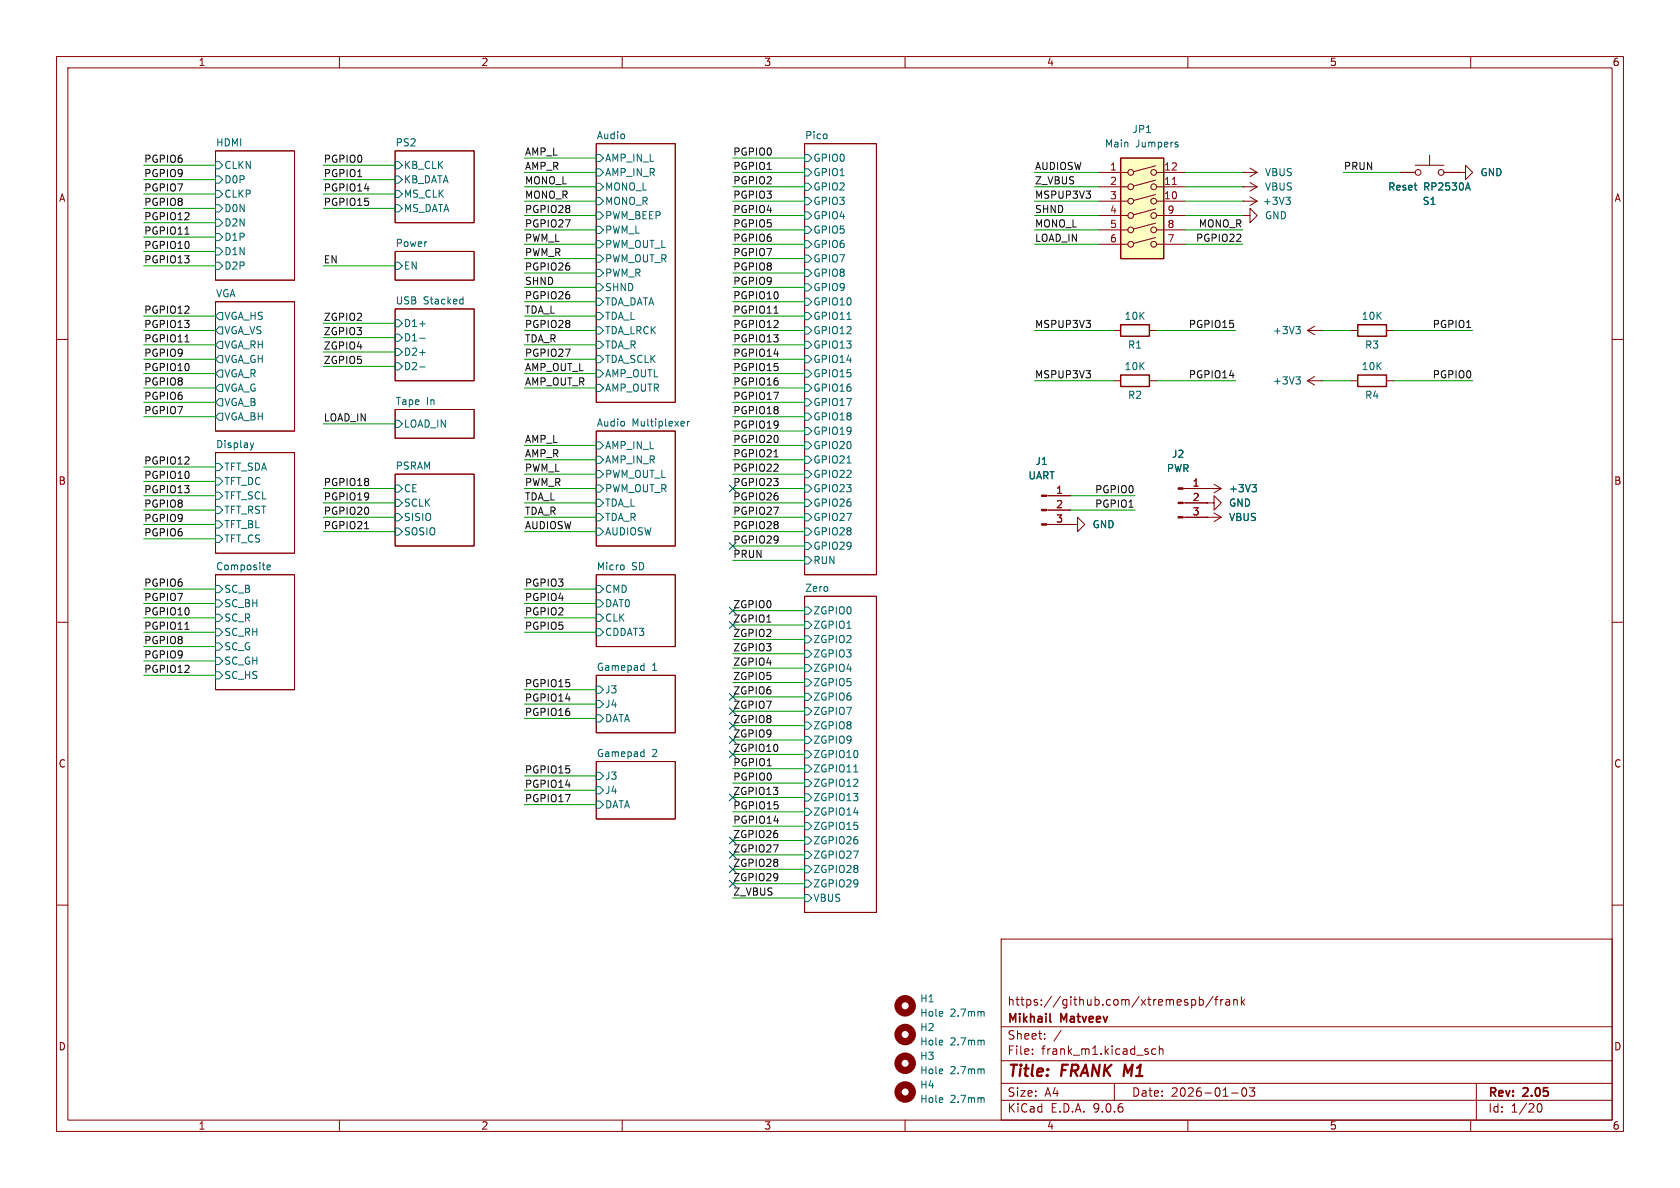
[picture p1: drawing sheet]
<svg xmlns="http://www.w3.org/2000/svg" width="297mm" height="210mm" viewBox="0 0 297 210" stroke-linecap="round" stroke-linejoin="round" font-family="sans-serif">
<g fill="none" stroke="#840000" stroke-width=".18">
<path d="M10 10h277v190h-277zM12 12h273v186h-273zM60 10v2M110 10v2M160 10v2M210 10v2M260 10v2M38.1 26.7h14v22.8h-14zM69.8 26.7h14v12.7h-14zM105.4 25.4h14v45.7h-14zM142.2 25.4h12.7v76.2h-12.7zM219.7 38.1h1.3v-1.3l1.2 1.3-1.2 1.3v-1.3"/>
<path d="M219.7 38.1h.1M219.7 35.6h.1M219.7 30.5h.1M219.7 33h.1M219.7 35.6h2.5M219.7 30.5h2.5M219.7 33h2.5M221 34.8l1.2 .8M221 29.7l1.2 .8M221 32.3l1.2 .7M222.2 35.6l-1.2 .7M222.2 30.5l-1.2 .7"/>
<path d="M222.2 33l-1.2 .8M247.6 30.5h2.6M250.2 29.2h5.1M252.7 27.4v1.8M255.3 30.5h2.5M257.8 30.5h1.3v-1.3l1.2 1.3-1.2 1.3v-1.3M257.8 30.5h.1M38.1 53.3h14v22.9h-14zM69.8 44.5h14v5h-14zM69.8 54.6h14v12.7h-14zM231.1 58.4l1.3 .8M231.1 58.4h2.6"/>
<path d="M232.4 57.7l-1.3 .7M233.7 58.4h.1M238.8 58.4h1.2M245.1 58.4h1.3M10 60h2M69.8 72.4h14v5.1h-14zM105.4 76.2h14v20.3h-14zM231.1 67.3h2.6M231.1 67.3l1.3 .8M232.4 66.5l-1.3 .8M233.7 67.3h.1M238.8 67.3h1.2"/>
<path d="M245.1 67.3h1.3M285 60h2M38.1 80h14v17.8h-14zM69.8 83.8h14v12.7h-14zM185 87.6h4.2M185 90.2h4.2M185 92.7h4.2M189.2 92.7h1.3v-1.3l1.3 1.3-1.3 1.3v-1.3M189.2 92.7h.1M209.1 91.4h6.8M209.1 86.4h6.8M209.1 88.9h4.3"/>
<path d="M213.4 91.4h.1M213.4 88.9h1.2v-1.3l1.3 1.3-1.3 1.3v-1.3M213.4 88.9h.1M213.4 86.4h.1M214.6 90.7l1.3 .7M214.6 85.6l1.3 .8M215.9 91.4l-1.3 .8M215.9 86.4l-1.3 .7M10 110h2M38.1 101.6h14v20.3h-14zM105.4 119.4h14v10.1h-14zM105.4 101.6h14v12.7h-14z"/>
<path d="M142.2 105.4h12.7v55.9h-12.7zM285 110h2M105.4 134.6h14v10.2h-14zM10 160h2M177 166h108v32h-108zM210.7 176.8l.4-.1 .3 .3v.4l-.2 .2h-.5M212 176.8l.5-.1 .2 .3v.4l-.1 .2h-.6M212 176.2v1.5M214.5 176.1l-1.3 2M214.7 176.7h.6M215.3 176.2l-.3 .2v1.3M215.8 176.7v1"/>
<path d="M216.2 176.7l-.2 .1-.2 .2M216.7 176.8h.6l.1 .9M217.4 177.1h-.5a.29 .29 0 0 0-.2 .3 .29 .29 0 0 0 .2 .3l.5-.1M218.1 176.8l.2-.1 .4 .1v.9M218.1 176.7v1M219.5 176.2v1.5M219.6 177.1l.4 .6M220 176.7l-.5 .6M285 160h2M60 198v2M110 198v2M160 198v2"/>
<path d="M177 194.5h108M177 191.5h108M177 187.5h108M177 181.5h108M182.5 186.3v.1M182.5 185.5v.1M184.7 183.6v.1M184.7 182.8v.1M187.6 182.1l-1.3 2M197 191.5v3M204.3 185.5l-.4-.1-.3 .3v.4l.1 .2h.6M205 185.5l.2-.1 .3 .1 .1 .9"/>
<path d="M205 184.9v1.5M210 198v2M217.7 193.2h1.2M219.7 192.4l.2-.1a.81 .81 0 0 1 .6 .6 .81 .81 0 0 1-.3 .8l-.2 .1a.81 .81 0 0 1-.3-1.4zM220.9 192.3h.9l-.5 .6 .4 .1v.7l-.2 .1h-.4l-.2-.1M260 198v2M261 191.5v6.5M271.7 195.7l.2-.5 .2-.1a.81 .81 0 0 1 .6 .6 .81 .81 0 0 1-.3 .8h-.4l-.3-.5"/>
<circle cx="250.7" cy="30.5" r=".51"/>
<circle cx="254.8" cy="30.5" r=".51"/>
</g>
<path d="M185.6 180.5l.2 .2" fill="none" stroke="#840000" stroke-width=".3"/>
<g fill="none" stroke="#006464" stroke-width=".18">
<path d="M38.1 28.6h.6l.7 .6-.7 .6h-.6zM38.1 31.1h.6l.7 .7-.7 .6h-.6zM38.1 33.7h.6l.7 .6-.7 .6h-.6zM38.1 36.2h.6l.7 .6-.7 .7h-.6zM38.1 38.7h.6l.7 .7-.7 .6h-.6zM69.8 28.6h.7l.6 .6-.6 .6h-.7zM69.8 31.1h.7l.6 .7-.6 .6h-.7zM69.8 33.7h.7l.6 .6-.6 .6h-.7zM69.8 36.2h.7l.6 .6-.6 .7h-.7zM105.4 27.3h.6l.7 .6-.7 .7h-.6zM105.4 29.8h.6l.7 .7-.7 .6h-.6zM105.4 32.4h.6l.7 .6-.7 .7h-.6z"/>
<path d="M105.4 34.9h.6l.7 .7-.7 .6h-.6zM105.4 37.5h.6l.7 .6-.7 .6h-.6zM142.2 27.3h.7l.6 .6-.6 .7h-.7zM142.2 29.8h.7l.6 .7-.6 .6h-.7zM142.2 32.4h.7l.6 .6-.6 .7h-.7zM142.2 34.9h.7l.6 .7-.6 .6h-.7zM142.2 37.5h.7l.6 .6-.6 .6h-.7zM227.3 34.9h.8l-.4 .5M227.9 35.4l.2 .2v.3l-.2 .2M259.5 32.3l.4 1.3M38.1 41.3h.6l.7 .6-.7 .6h-.6zM38.1 43.8h.6l.7 .7-.7 .6h-.6z"/>
<path d="M38.1 46.4h.6l.7 .6-.7 .6h-.6zM38.7 55.2h.7v1.3h-.7l-.6-.6zM38.7 57.8h.7v1.3h-.7l-.6-.7zM69.8 46.4h.7l.6 .6-.6 .6h-.7zM69.8 56.5h.7l.6 .7-.6 .6h-.7zM69.8 59.1h.7l.6 .6-.6 .6h-.7zM74.2 57.2h1M74.2 59.8h1M81.5 52.9h.4M81.9 52.5v1.2M81.9 53.7h-.4M105.4 40h.6l.7 .6-.7 .7h-.6z"/>
<path d="M105.4 42.5h.6l.7 .7-.7 .6h-.6zM105.4 45.1h.6l.7 .6-.7 .7h-.6zM105.4 47.6h.6l.7 .7-.7 .6h-.6zM105.4 50.2h.6l.7 .6-.7 .6h-.6zM105.4 52.7h.6l.7 .6-.7 .7h-.6zM105.4 55.2h.6l.7 .7-.7 .6h-.6zM105.4 57.8h.6l.7 .6-.7 .7h-.6zM142.2 40h.7l.6 .6-.6 .7h-.7zM142.2 42.5h.7l.6 .7-.6 .6h-.7zM142.2 45.1h.7l.6 .6-.6 .7h-.7zM142.2 47.6h.7l.6 .7-.6 .6h-.7zM142.2 50.2h.7l.6 .6-.6 .6h-.7z"/>
<path d="M142.2 52.7h.7l.6 .6-.6 .7h-.7zM142.2 55.2h.7l.6 .7-.6 .6h-.7zM142.2 57.8h.7l.6 .6-.6 .7h-.7zM149.7 56.5h.8M229.1 57.7h.8l-.4 .5M229.6 58.2l.3 .3v.3l-.3 .2M38.7 60.3h.7v1.3h-.7l-.6-.6zM38.7 62.9h.7v1.2h-.7l-.6-.6zM38.7 65.4h.7v1.3h-.7l-.6-.7zM38.7 67.9h.7v1.3h-.7l-.6-.6zM38.7 70.5h.7v1.3h-.7l-.6-.7zM38.7 73h.7v1.3h-.7l-.6-.6z"/>
<path d="M44.2 78.3l.4 .8M44.6 79.1l-.2 .3M44.9 78.3l-.3 .8M69.8 74.3h.7l.6 .6-.6 .7h-.7zM69.8 61.6h.7l.6 .6-.6 .7h-.7zM69.8 64.1h.7l.6 .7-.6 .6h-.7zM74.2 62.3h1M74.2 64.9h1M105.4 78.1h.6l.7 .6-.7 .7h-.6zM105.4 60.3h.6l.7 .7-.7 .6h-.6zM105.4 62.9h.6l.7 .6-.7 .6h-.6zM105.4 65.4h.6l.7 .6-.7 .7h-.6z"/>
<path d="M105.4 67.9h.6l.7 .7-.7 .6h-.6zM120.8 74.5l.2 .3-.6 .1M120.9 75.3h-.1M121.5 74.5v.8M121.9 74.5l-.4 .2M142.2 60.3h.7l.6 .7-.6 .6h-.7zM142.2 62.9h.7l.6 .6-.6 .6h-.7zM142.2 65.4h.7l.6 .6-.6 .7h-.7zM142.2 67.9h.7l.6 .7-.6 .6h-.7zM142.2 70.5h.7l.6 .6-.6 .7h-.7zM142.2 73h.7l.6 .7-.6 .6h-.7zM142.2 75.6h.7l.6 .6-.6 .6h-.7z"/>
<path d="M142.2 78.1h.7l.6 .6-.6 .7h-.7zM229.1 66.6h.8l-.4 .5M229.6 67.1l.3 .2v.3l-.3 .3M38.1 81.9h.6l.7 .7-.7 .6h-.6zM38.1 84.5h.6l.7 .6-.7 .6h-.6zM38.1 87h.6l.7 .6-.7 .7h-.6zM38.1 89.5h.6l.7 .7-.7 .6h-.6zM38.1 92.1h.6l.7 .6-.7 .6h-.6zM38.1 94.6h.6l.7 .7-.7 .6h-.6zM69.8 85.7h.7l.6 .7-.6 .6h-.7zM69.8 88.3h.7l.6 .6-.6 .6h-.7zM69.8 90.8h.7l.6 .6-.6 .7h-.7z"/>
<path d="M69.8 93.3h.7l.6 .7-.6 .6h-.7zM105.4 80.6h.6l.7 .7-.7 .6h-.6zM105.4 83.2h.6l.7 .6-.7 .7h-.6zM105.4 85.7h.6l.7 .7-.7 .6h-.6zM105.4 88.3h.6l.7 .6-.7 .6h-.6zM105.4 90.8h.6l.7 .6-.7 .7h-.6zM105.4 93.3h.6l.7 .7-.7 .6h-.6zM110.3 100v.6M142.2 80.6h.7l.6 .7-.6 .6h-.7zM142.2 83.2h.7l.6 .6-.6 .7h-.7zM142.2 85.7h.7l.6 .7-.6 .6h-.7zM142.2 88.3h.7l.6 .6-.6 .6h-.7z"/>
<path d="M142.2 90.8h.7l.6 .6-.6 .7h-.7zM142.2 93.3h.7l.6 .7-.6 .6h-.7zM142.2 95.9h.7l.6 .6-.6 .7h-.7zM142.2 98.4h.7l.6 .7-.6 .6h-.7zM149.7 81.9h.8M221.3 85.7h.8l-.4 .5M221.9 86.2l.2 .2v.3l-.2 .2M38.1 103.5h.6l.7 .6-.7 .7h-.6zM38.1 106h.6l.7 .7-.7 .6h-.6zM38.1 108.6h.6l.7 .6-.7 .7h-.6zM38.1 111.1h.6l.7 .7-.7 .6h-.6zM38.1 113.7h.6l.7 .6-.7 .6h-.6z"/>
<path d="M38.1 116.2h.6l.7 .6-.7 .7h-.6zM38.1 118.7h.6l.7 .7-.7 .6h-.6zM47.2 100.3l.6-.1v-.3h-.4l-.2 .2 .1 .6h.5M105.4 103.5h.6l.7 .6-.7 .7h-.6zM105.4 106h.6l.7 .7-.7 .6h-.6zM105.4 108.6h.6l.7 .6-.7 .7h-.6zM105.4 111.1h.6l.7 .7-.7 .6h-.6zM113.5 117.7h.4M113.9 117.2v1.3M113.9 118.4l-.4 .1M142.2 107.3h.7l.6 .7-.6 .6h-.7zM142.2 109.9h.7l.6 .6-.6 .6h-.7z"/>
<path d="M142.2 112.4h.7l.6 .6-.6 .7h-.7zM142.2 114.9h.7l.6 .7-.6 .6h-.7zM142.2 117.5h.7l.6 .6-.6 .6h-.7zM105.4 136.5h.6l.7 .7-.7 .6h-.6zM105.4 139.1h.6l.7 .6-.7 .6h-.6zM105.4 121.3h.6l.7 .6-.7 .7h-.6zM105.4 123.8h.6l.7 .7-.7 .6h-.6zM105.4 126.4h.6l.7 .6-.7 .6h-.6zM113.5 132.9l.4 .1M113.9 132.5v1.2M113.9 133.7h-.4M142.2 120h.7l.6 .7-.6 .6h-.7z"/>
<path d="M142.2 122.6h.7l.6 .6-.6 .6h-.7zM142.2 125.1h.7l.6 .6-.6 .7h-.7zM142.2 127.6h.7l.6 .7-.6 .6h-.7zM142.2 130.2h.7l.6 .6-.6 .6h-.7zM142.2 132.7h.7l.6 .7-.6 .6h-.7zM142.2 135.3h.7l.6 .6-.6 .6h-.7zM142.2 137.8h.7l.6 .6-.6 .7h-.7zM150.9 136.5h.8M105.4 141.6h.6l.7 .6-.7 .7h-.6zM142.2 140.3h.7l.6 .7-.6 .6h-.7zM142.2 142.9h.7l.6 .6-.6 .6h-.7zM142.2 145.4h.7l.6 .7-.6 .6h-.7z"/>
<path d="M142.2 148h.7l.6 .6-.6 .6h-.7zM142.2 150.5h.7l.6 .6-.6 .7h-.7zM142.2 153h.7l.6 .7-.6 .6h-.7zM142.2 155.6h.7l.6 .6-.6 .6h-.7zM142.2 158.1h.7l.6 .7-.6 .6h-.7zM173.8 178.8l.2 .2v.6M173.8 183.9l.2 .2v.6M173.8 189l.2 .1v.7M173.8 194l.2 .2v.7"/>
</g>
<path d="M240 57.4h5.1v2h-5.1zM240 66.3h5.1v2h-5.1z" fill="none" stroke="#840000" stroke-width=".25"/>
<g fill="#840000" stroke="#840000" stroke-width=".18">
<path d="M184.1 87.5h.9v.3h-.9z"/>
<path d="M184.1 90h.9v.3h-.9z"/>
<path d="M184.1 92.6h.9v.2h-.9z"/>
<path d="M208.3 86.2h.8v.3h-.8z"/>
<path d="M208.3 88.8h.8v.2h-.8z"/>
<path d="M208.3 91.3h.8v.3h-.8z"/>
</g>
<g fill="none" stroke="#840000" stroke-width="1.3">
<circle cx="160" cy="177.8" r="1.27"/>
<circle cx="160" cy="188" r="1.27"/>
<circle cx="160" cy="193" r="1.27"/>
<circle cx="160" cy="182.9" r="1.27"/>
</g>
<path d="M198.1 27.9h7.6v17.8h-7.6z" fill="#ffffc2"/>
<g fill="none" stroke="#840000" stroke-width=".18">
<path d="M194.3 30.5h5.1M194.3 33h5.1M194.3 35.6h5.1M194.3 38.1h5.1M204.3 29.3l-3.9 1.1M204.3 31.9l-3.9 1M204.3 34.4l-3.9 1M204.3 36.9l-3.9 1.1M204.3 39.4l-3.9 1.1M204.5 30.5h5M204.5 33h5M204.5 35.6h5"/>
<path d="M204.5 38.1h5M247.6 30.5h2.6M255.3 30.5h2.5M257.8 30.5h.1M194.3 40.6h5.1M194.3 43.2h5.1M196.8 58.4h1.3M203.2 58.4h1.3M204.3 42l-3.9 1M204.5 40.6h5M204.5 43.2h5M196.8 67.3h1.3"/>
<path d="M203.2 67.3h1.3M185.4 87.6h3.8M185.4 90.2h3.8M185.4 92.7h3.8M189.2 92.7h.1M209.5 86.4h3.9M209.5 88.9h3.9M209.5 91.4h3.9M213.4 86.4h.1M213.4 88.9h.1M213.4 91.4h.1"/>
<circle cx="199.9" cy="35.6" r=".51"/>
<circle cx="199.9" cy="33" r=".51"/>
<circle cx="199.9" cy="38.1" r=".51"/>
<circle cx="199.9" cy="30.5" r=".51"/>
<circle cx="204" cy="30.5" r=".51"/>
<circle cx="204" cy="33" r=".51"/>
<circle cx="204" cy="35.6" r=".51"/>
<circle cx="204" cy="38.1" r=".51"/>
<circle cx="199.9" cy="43.2" r=".51"/>
<circle cx="199.9" cy="40.6" r=".51"/>
<circle cx="204" cy="40.6" r=".51"/>
<circle cx="204" cy="43.2" r=".51"/>
</g>
<path d="M198.1 27.9h7.6v17.8h-7.6zM198.1 57.4h5.1v2h-5.1zM198.1 66.3h5.1v2h-5.1z" fill="none" stroke="#840000" stroke-width=".25"/>
<path d="M207.3 32.6h.7" fill="none" stroke="#a90000" stroke-width=".18"/>
<path d="M208.1 25.6l.2 .1-.2 .3M208.1 25.1l.1 .1M259.5 32.3l.4 1.3M221.3 85.7h.8l-.4 .5M221.9 86.2l.2 .2v.3l-.2 .2" fill="none" stroke="#006464" stroke-width=".18"/>
<path d="M32.7 41.4h.7M136.8 55.4h.8M32.7 60.4h.7M64.4 93.5h.8M136.8 80.8h.8M32.7 111.2h.7" fill="none" stroke="#0f0f0f" stroke-width=".18"/>
<g fill="none" stroke="#009600" stroke-width=".18">
<path d="M25.4 29.2h12.7M25.4 31.8h12.7M25.4 36.8h12.7M25.4 34.3h12.7M25.4 39.4h12.7M57.1 29.2h12.7M57.1 31.8h12.7M57.1 36.8h12.7M57.1 34.3h12.7M92.7 27.9h12.7M92.7 30.5h12.7M92.7 33h12.7"/>
<path d="M92.7 38.1h12.7M92.7 35.6h12.7M129.5 27.9h12.7M129.5 30.5h12.7M129.5 33h12.7M129.5 38.1h12.7M129.5 35.6h12.7M182.9 30.5h11.4M182.9 33h11.4M182.9 38.1h11.4M182.9 35.6h11.4M209.5 30.5h10.2"/>
<path d="M209.5 33h10.2M209.5 38.1h10.2M209.5 35.6h10.2M237.5 30.5h10.1M25.4 58.4h12.7M25.4 55.9h12.7M25.4 47h12.7M25.4 41.9h12.7M25.4 44.5h12.7M57.1 47h12.7M57.1 59.7h12.7M57.1 57.2h12.7"/>
<path d="M92.7 58.4h12.7M92.7 50.8h12.7M92.7 48.3h12.7M92.7 45.7h12.7M92.7 40.6h12.7M92.7 43.2h12.7M92.7 53.3h12.7M92.7 55.9h12.7M129.5 58.4h12.7M129.5 50.8h12.7M129.5 48.3h12.7M129.5 45.7h12.7"/>
<path d="M129.5 40.6h12.7M129.5 43.2h12.7M129.5 53.3h12.7M129.5 55.9h12.7M182.9 58.4h13.9M182.9 40.6h11.4M182.9 43.2h11.4M204.5 58.4h13.9M209.5 40.6h10.2M209.5 43.2h10.2M233.7 58.4h5.1M246.4 58.4h13.9"/>
<path d="M25.4 66h12.7M25.4 61h12.7M25.4 73.7h12.7M25.4 71.1h12.7M25.4 63.5h12.7M25.4 68.6h12.7M57.1 74.9h12.7M57.1 62.2h12.7M57.1 64.8h12.7M92.7 66h12.7M92.7 61h12.7M92.7 63.5h12.7"/>
<path d="M92.7 68.6h12.7M92.7 78.7h12.7M129.5 66h12.7M129.5 61h12.7M129.5 73.7h12.7M129.5 71.1h12.7M129.5 63.5h12.7M129.5 68.6h12.7M129.5 78.7h12.7M129.5 76.2h12.7M182.9 67.3h13.9M204.5 67.3h13.9"/>
<path d="M233.7 67.3h5.1M246.4 67.3h13.9M25.4 90.2h12.7M25.4 92.7h12.7M25.4 85.1h12.7M25.4 87.6h12.7M25.4 82.6h12.7M25.4 95.3h12.7M57.1 94h12.7M57.1 91.4h12.7M57.1 88.9h12.7M57.1 86.4h12.7"/>
<path d="M92.7 81.3h12.7M92.7 94h12.7M92.7 91.4h12.7M92.7 88.9h12.7M92.7 86.4h12.7M92.7 83.8h12.7M129.5 81.3h12.7M129.5 94h12.7M129.5 91.4h12.7M129.5 88.9h12.7M129.5 86.4h12.7M129.5 83.8h12.7"/>
<path d="M129.5 96.5h12.7M129.5 99.1h12.7M189.2 90.2h11.5M189.2 87.6h11.5M25.4 111.8h12.7M25.4 109.2h12.7M25.4 106.7h12.7M25.4 104.1h12.7M25.4 114.3h12.7M25.4 116.8h12.7M25.4 119.4h12.7M92.7 111.8h12.7"/>
<path d="M92.7 109.2h12.7M92.7 106.7h12.7M92.7 104.1h12.7M129.5 118.1h12.7M129.5 110.5h12.7M129.5 115.6h12.7M129.5 113h12.7M129.5 108h12.7M92.7 139.7h12.7M92.7 137.2h12.7M92.7 124.5h12.7M92.7 127h12.7"/>
<path d="M92.7 121.9h12.7M129.5 130.8h12.7M129.5 125.7h12.7M129.5 133.4h12.7M129.5 135.9h12.7M129.5 120.7h12.7M129.5 123.2h12.7M129.5 128.3h12.7M129.5 138.4h12.7M92.7 142.2h12.7M129.5 158.8h12.7M129.5 141h12.7"/>
<path d="M129.5 143.5h12.7M129.5 148.6h12.7M129.5 146.1h12.7M129.5 151.1h12.7M129.5 153.7h12.7M129.5 156.2h12.7"/>
</g>
<g fill="none" stroke="#000084" stroke-width=".18">
<path d="M128.9 95.9l1.2 1.2M128.9 85.8l1.2 1.2M130.1 95.9l-1.2 1.2M130.1 85.8l-1.2 1.2M128.9 109.9l1.2 1.2M128.9 107.3l1.2 1.3M130.1 109.9l-1.2 1.2M130.1 107.3l-1.2 1.3M128.9 125.1l1.2 1.2M128.9 132.7l1.2 1.3M128.9 130.2l1.2 1.2M128.9 122.6l1.2 1.2"/>
<path d="M128.9 127.7l1.2 1.2M130.1 125.1l-1.2 1.2M130.1 132.7l-1.2 1.3M130.1 130.2l-1.2 1.2M130.1 122.6l-1.2 1.2M130.1 127.7l-1.2 1.2M128.9 153.1l1.2 1.2M128.9 155.6l1.2 1.2M128.9 148l1.2 1.2M128.9 150.5l1.2 1.2M128.9 140.4l1.2 1.2M130.1 153.1l-1.2 1.2"/>
<path d="M130.1 155.6l-1.2 1.2M130.1 148l-1.2 1.2M130.1 150.5l-1.2 1.2M130.1 140.4l-1.2 1.2"/>
</g>
<g font-size="2.8" fill="#840000">
<text x="178" y="190.9">Title:</text>
<text x="187.7" y="190.9">FRANK M1</text>
</g>
<g font-size="2.1" fill="#840000">
<text x="178" y="178">https://github.com/xtremespb/frank</text>
<text x="178" y="184">Sheet:</text>
<text x="178" y="181.2">Mikhail</text>
<text x="187.6" y="181.2">Matveev</text>
<text x="178" y="186.7">File:</text>
<text x="184.1" y="186.7">frank_m1.kicad_sch</text>
<text x="178" y="196.9">KiCad</text>
<text x="178" y="194.1">Size:</text>
<text x="184.7" y="194.1">A4</text>
<text x="185.7" y="196.9">E.D.A.</text>
<text x="193.3" y="196.9">9.0.6</text>
<text x="200" y="194.1">Date:</text>
<text x="207" y="194.1">2026-01-03</text>
<text x="263" y="194.3">Rev:</text>
<text x="263" y="196.9">Id:</text>
<text x="267.1" y="196.9">1/20</text>
<text x="269.4" y="194.3">2.05</text>
</g>
<g font-size="1.8" fill="#840000">
<text x="35" y="11.9">1</text>
<text x="85" y="11.9">2</text>
<text x="135" y="11.9">3</text>
<text x="185" y="11.9">4</text>
<text x="235" y="11.9">5</text>
<text x="285" y="11.9">6</text>
<text x="10.3" y="35.9">A</text>
<text x="285.3" y="35.9">A</text>
<text x="10.3" y="85.9">B</text>
<text x="285.3" y="85.9">B</text>
<text x="10.3" y="135.9">C</text>
<text x="285.3" y="135.9">C</text>
<text x="10.3" y="185.9">D</text>
<text x="285.3" y="185.9">D</text>
<text x="35" y="199.9">1</text>
<text x="85" y="199.9">2</text>
<text x="135" y="199.9">3</text>
<text x="185" y="199.9">4</text>
<text x="235" y="199.9">5</text>
<text x="285" y="199.9">6</text>
</g>
<g font-size="1.8" fill="#006464">
<text x="200.1" y="23.7">JP1</text>
<text x="38.1" y="26">HDMI</text>
<text x="69.8" y="26">PS2</text>
<text x="105.4" y="24.7">Audio</text>
<text x="106.9" y="28.8">AMP_IN_L</text>
<text x="142.2" y="24.7">Pico</text>
<text x="143.7" y="28.8">GPIO0</text>
<text x="195.2" y="26.3">Main</text>
<text x="200.8" y="26.3">Jumpers</text>
<text x="39.6" y="30.1">CLKN</text>
<text x="39.6" y="32.6">D0P</text>
<text x="39.6" y="35.2">CLKP</text>
<text x="71.3" y="30.1">KB_CLK</text>
<text x="71.3" y="32.6">KB_DATA</text>
<text x="71.3" y="35.2">MS_CLK</text>
<text x="106.9" y="31.3">AMP_IN_R</text>
<text x="106.9" y="33.9">MONO_L</text>
<text x="143.7" y="31.3">GPIO1</text>
<text x="143.7" y="33.9">GPIO2</text>
<text x="223.5" y="31.3">VBUS</text>
<text x="223.5" y="33.9">VBUS</text>
<text x="245.3" y="33.9">Reset</text>
<text x="251.7" y="33.9">RP2530A</text>
<text x="261.6" y="31.3">GND</text>
<text x="39.6" y="37.7">D0N</text>
<text x="39.6" y="40.2">D2N</text>
<text x="71.3" y="37.7">MS_DATA</text>
<text x="106.9" y="36.4">MONO_R</text>
<text x="106.9" y="39">PWM_BEEP</text>
<text x="106.9" y="41.5">PWM_L</text>
<text x="143.7" y="36.4">GPIO3</text>
<text x="143.7" y="39">GPIO4</text>
<text x="143.7" y="41.5">GPIO5</text>
<text x="223.2" y="36.4">+3V3</text>
<text x="223.5" y="39">GND</text>
<text x="251.4" y="36.4">S1</text>
<text x="39.6" y="42.8">D1P</text>
<text x="39.6" y="45.3">D1N</text>
<text x="39.6" y="47.9">D2P</text>
<text x="69.8" y="43.7">Power</text>
<text x="71.3" y="47.9">EN</text>
<text x="106.9" y="44">PWM_OUT_L</text>
<text x="106.9" y="46.6">PWM_OUT_R</text>
<text x="143.7" y="44">GPIO6</text>
<text x="143.7" y="46.6">GPIO7</text>
<text x="38.1" y="52.6">VGA</text>
<text x="69.8" y="53.9">USB</text>
<text x="74.8" y="53.9">Stacked</text>
<text x="106.9" y="49.1">PWM_R</text>
<text x="106.9" y="51.7">SHND</text>
<text x="143.7" y="49.1">GPIO8</text>
<text x="143.7" y="51.7">GPIO9</text>
<text x="39.6" y="56.7">VGA_HS</text>
<text x="39.6" y="59.3">VGA_VS</text>
<text x="71.3" y="58">D1+</text>
<text x="106.9" y="54.2">TDA_DATA</text>
<text x="106.9" y="56.7">TDA_L</text>
<text x="106.9" y="59.3">TDA_LRCK</text>
<text x="143.7" y="54.2">GPIO10</text>
<text x="143.7" y="56.7">GPIO11</text>
<text x="143.7" y="59.3">GPIO12</text>
<text x="198.7" y="56.7">10K</text>
<text x="224.9" y="59.3">+3V3</text>
<text x="240.6" y="56.7">10K</text>
<text x="39.6" y="61.8">VGA_RH</text>
<text x="39.6" y="64.4">VGA_GH</text>
<text x="71.3" y="60.6">D1-</text>
<text x="71.3" y="63.1">D2+</text>
<text x="71.3" y="65.6">D2-</text>
<text x="106.9" y="61.8">TDA_R</text>
<text x="106.9" y="64.4">TDA_SCLK</text>
<text x="143.7" y="61.8">GPIO13</text>
<text x="143.7" y="64.4">GPIO14</text>
<text x="198.7" y="65.6">10K</text>
<text x="199.3" y="61.8">R1</text>
<text x="240.6" y="65.6">10K</text>
<text x="241.2" y="61.8">R3</text>
<text x="39.6" y="66.9">VGA_R</text>
<text x="39.6" y="69.4">VGA_G</text>
<text x="39.6" y="72">VGA_B</text>
<text x="69.8" y="71.7">Tape</text>
<text x="75.4" y="71.7">In</text>
<text x="106.9" y="66.9">AMP_OUTL</text>
<text x="106.9" y="69.4">AMP_OUTR</text>
<text x="143.7" y="66.9">GPIO15</text>
<text x="143.7" y="69.4">GPIO16</text>
<text x="143.7" y="72">GPIO17</text>
<text x="199.3" y="70.7">R2</text>
<text x="224.9" y="68.2">+3V3</text>
<text x="241.2" y="70.7">R4</text>
<text x="39.6" y="74.5">VGA_BH</text>
<text x="71.3" y="75.8">LOAD_IN</text>
<text x="105.4" y="75.5">Audio</text>
<text x="111.7" y="75.5">Multiplexer</text>
<text x="143.7" y="74.5">GPIO18</text>
<text x="143.7" y="77.1">GPIO19</text>
<text x="38.1" y="79.3">Display</text>
<text x="39.6" y="83.4">TFT_SDA</text>
<text x="69.8" y="83.1">PSRAM</text>
<text x="106.9" y="79.6">AMP_IN_L</text>
<text x="106.9" y="82.1">AMP_IN_R</text>
<text x="143.7" y="79.6">GPIO20</text>
<text x="143.7" y="82.1">GPIO21</text>
<text x="183" y="82.4">J1</text>
<text x="206.2" y="83.7">PWR</text>
<text x="207.1" y="81.1">J2</text>
<text x="39.6" y="86">TFT_DC</text>
<text x="39.6" y="88.5">TFT_SCL</text>
<text x="71.3" y="87.2">CE</text>
<text x="71.3" y="89.8">SCLK</text>
<text x="106.9" y="84.7">PWM_OUT_L</text>
<text x="106.9" y="87.2">PWM_OUT_R</text>
<text x="106.9" y="89.8">TDA_L</text>
<text x="143.7" y="84.7">GPIO22</text>
<text x="143.7" y="87.2">GPIO23</text>
<text x="143.7" y="89.8">GPIO26</text>
<text x="181.7" y="84.9">UART</text>
<text x="217.2" y="89.8">GND</text>
<text x="217.2" y="87.2">+3V3</text>
<text x="39.6" y="91">TFT_RST</text>
<text x="39.6" y="93.6">TFT_BL</text>
<text x="71.3" y="92.3">SISIO</text>
<text x="71.3" y="94.8">SOSIO</text>
<text x="106.9" y="92.3">TDA_R</text>
<text x="106.9" y="94.8">AUDIOSW</text>
<text x="143.7" y="92.3">GPIO27</text>
<text x="143.7" y="94.8">GPIO28</text>
<text x="193" y="93.6">GND</text>
<text x="217.2" y="92.3">VBUS</text>
<text x="38.1" y="100.9">Composite</text>
<text x="39.6" y="96.1">TFT_CS</text>
<text x="105.4" y="100.9">Micro</text>
<text x="111.7" y="100.9">SD</text>
<text x="143.7" y="97.4">GPIO29</text>
<text x="143.7" y="99.9">RUN</text>
<text x="39.6" y="105">SC_B</text>
<text x="39.6" y="107.5">SC_BH</text>
<text x="106.9" y="105">CMD</text>
<text x="106.9" y="107.5">DAT0</text>
<text x="142.2" y="104.7">Zero</text>
<text x="39.6" y="110.1">SC_R</text>
<text x="39.6" y="112.6">SC_RH</text>
<text x="106.9" y="110.1">CLK</text>
<text x="106.9" y="112.6">CDDAT3</text>
<text x="143.7" y="108.8">ZGPIO0</text>
<text x="143.7" y="111.4">ZGPIO1</text>
<text x="143.7" y="113.9">ZGPIO2</text>
<text x="39.6" y="115.2">SC_G</text>
<text x="39.6" y="117.7">SC_GH</text>
<text x="105.4" y="118.7">Gamepad</text>
<text x="115.2" y="118.7">1</text>
<text x="143.7" y="116.4">ZGPIO3</text>
<text x="143.7" y="119">ZGPIO4</text>
<text x="39.6" y="120.2">SC_HS</text>
<text x="106.9" y="122.8">J3</text>
<text x="106.9" y="125.3">J4</text>
<text x="143.7" y="121.5">ZGPIO5</text>
<text x="143.7" y="124.1">ZGPIO6</text>
<text x="106.9" y="127.9">DATA</text>
<text x="143.7" y="126.6">ZGPIO7</text>
<text x="143.7" y="129.1">ZGPIO8</text>
<text x="143.7" y="131.7">ZGPIO9</text>
<text x="105.4" y="133.9">Gamepad</text>
<text x="115.2" y="133.9">2</text>
<text x="143.7" y="134.2">ZGPIO10</text>
<text x="143.7" y="136.8">ZGPIO11</text>
<text x="106.9" y="138">J3</text>
<text x="106.9" y="140.6">J4</text>
<text x="106.9" y="143.1">DATA</text>
<text x="143.7" y="139.3">ZGPIO12</text>
<text x="143.7" y="141.8">ZGPIO13</text>
<text x="143.7" y="144.4">ZGPIO14</text>
<text x="143.7" y="146.9">ZGPIO15</text>
<text x="143.7" y="149.5">ZGPIO26</text>
<text x="143.7" y="152">ZGPIO27</text>
<text x="143.7" y="154.5">ZGPIO28</text>
<text x="143.7" y="157.1">ZGPIO29</text>
<text x="143.7" y="159.6">VBUS</text>
<text x="162.6" y="179.9">Hole</text>
<text x="162.6" y="177.4">H1</text>
<text x="168" y="179.9">2.7mm</text>
<text x="162.6" y="185">Hole</text>
<text x="162.6" y="182.5">H2</text>
<text x="168" y="185">2.7mm</text>
<text x="162.6" y="190.1">Hole</text>
<text x="162.6" y="187.6">H3</text>
<text x="168" y="190.1">2.7mm</text>
<text x="162.6" y="195.2">Hole</text>
<text x="162.6" y="192.6">H4</text>
<text x="168" y="195.2">2.7mm</text>
</g>
<g font-size="1.8" fill="#0f0f0f">
<text x="25.4" y="28.9">PGPIO6</text>
<text x="57.1" y="28.9">PGPIO0</text>
<text x="92.7" y="27.6">AMP_L</text>
<text x="129.5" y="27.6">PGPIO0</text>
<text x="25.4" y="33.9">PGPIO7</text>
<text x="25.4" y="31.4">PGPIO9</text>
<text x="57.1" y="31.4">PGPIO1</text>
<text x="57.1" y="33.9">PGPIO14</text>
<text x="92.7" y="30.1">AMP_R</text>
<text x="92.7" y="35.2">MONO_R</text>
<text x="92.7" y="32.7">MONO_L</text>
<text x="129.5" y="35.2">PGPIO3</text>
<text x="129.5" y="32.7">PGPIO2</text>
<text x="129.5" y="30.1">PGPIO1</text>
<text x="182.9" y="35.2">MSPUP3V3</text>
<text x="182.9" y="32.7">Z_VBUS</text>
<text x="182.9" y="30.1">AUDIOSW</text>
<text x="237.5" y="30.1">PRUN</text>
<text x="25.4" y="41.6">PGPIO11</text>
<text x="25.4" y="36.5">PGPIO8</text>
<text x="25.4" y="39">PGPIO12</text>
<text x="57.1" y="36.5">PGPIO15</text>
<text x="92.7" y="40.3">PGPIO27</text>
<text x="92.7" y="37.8">PGPIO28</text>
<text x="129.5" y="37.8">PGPIO4</text>
<text x="129.5" y="40.3">PGPIO5</text>
<text x="182.9" y="40.3">MONO_L</text>
<text x="182.9" y="37.8">SHND</text>
<text x="211.8" y="40.3">MONO_R</text>
<text x="25.4" y="44.1">PGPIO10</text>
<text x="25.4" y="46.6">PGPIO13</text>
<text x="57.1" y="46.6">EN</text>
<text x="92.7" y="42.8">PWM_L</text>
<text x="92.7" y="45.4">PWM_R</text>
<text x="92.7" y="47.9">PGPIO26</text>
<text x="129.5" y="47.9">PGPIO8</text>
<text x="129.5" y="42.8">PGPIO6</text>
<text x="129.5" y="45.4">PGPIO7</text>
<text x="182.9" y="42.8">LOAD_IN</text>
<text x="211.3" y="42.8">PGPIO22</text>
<text x="92.7" y="53">PGPIO26</text>
<text x="92.7" y="50.5">SHND</text>
<text x="129.5" y="53">PGPIO10</text>
<text x="129.5" y="50.5">PGPIO9</text>
<text x="25.4" y="58.1">PGPIO13</text>
<text x="25.4" y="55.5">PGPIO12</text>
<text x="57.1" y="59.3">ZGPIO3</text>
<text x="57.1" y="56.8">ZGPIO2</text>
<text x="92.7" y="58.1">PGPIO28</text>
<text x="92.7" y="55.5">TDA_L</text>
<text x="129.5" y="55.5">PGPIO11</text>
<text x="129.5" y="58.1">PGPIO12</text>
<text x="182.9" y="58.1">MSPUP3V3</text>
<text x="210.1" y="58.1">PGPIO15</text>
<text x="253.2" y="58.1">PGPIO1</text>
<text x="25.4" y="63.2">PGPIO9</text>
<text x="25.4" y="60.6">PGPIO11</text>
<text x="25.4" y="65.7">PGPIO10</text>
<text x="57.1" y="61.9">ZGPIO4</text>
<text x="57.1" y="64.4">ZGPIO5</text>
<text x="92.7" y="60.6">TDA_R</text>
<text x="92.7" y="63.2">PGPIO27</text>
<text x="92.7" y="65.7">AMP_OUT_L</text>
<text x="129.5" y="63.2">PGPIO14</text>
<text x="129.5" y="65.7">PGPIO15</text>
<text x="129.5" y="60.6">PGPIO13</text>
<text x="25.4" y="68.2">PGPIO8</text>
<text x="25.4" y="70.8">PGPIO6</text>
<text x="92.7" y="68.2">AMP_OUT_R</text>
<text x="129.5" y="68.2">PGPIO16</text>
<text x="129.5" y="70.8">PGPIO17</text>
<text x="182.9" y="67">MSPUP3V3</text>
<text x="210.1" y="67">PGPIO14</text>
<text x="253.2" y="67">PGPIO0</text>
<text x="25.4" y="73.3">PGPIO7</text>
<text x="57.1" y="74.6">LOAD_IN</text>
<text x="129.5" y="73.3">PGPIO18</text>
<text x="129.5" y="75.9">PGPIO19</text>
<text x="25.4" y="82.2">PGPIO12</text>
<text x="92.7" y="80.9">AMP_R</text>
<text x="92.7" y="83.5">PWM_L</text>
<text x="92.7" y="78.4">AMP_L</text>
<text x="129.5" y="83.5">PGPIO22</text>
<text x="129.5" y="78.4">PGPIO20</text>
<text x="129.5" y="80.9">PGPIO21</text>
<text x="25.4" y="84.7">PGPIO10</text>
<text x="25.4" y="87.3">PGPIO13</text>
<text x="25.4" y="89.8">PGPIO8</text>
<text x="57.1" y="88.6">PGPIO19</text>
<text x="57.1" y="86">PGPIO18</text>
<text x="92.7" y="88.6">TDA_L</text>
<text x="92.7" y="86">PWM_R</text>
<text x="129.5" y="86">PGPIO23</text>
<text x="129.5" y="88.6">PGPIO26</text>
<text x="193.5" y="89.8">PGPIO1</text>
<text x="193.5" y="87.3">PGPIO0</text>
<text x="25.4" y="92.4">PGPIO9</text>
<text x="25.4" y="94.9">PGPIO6</text>
<text x="57.1" y="91.1">PGPIO20</text>
<text x="57.1" y="93.6">PGPIO21</text>
<text x="92.7" y="93.6">AUDIOSW</text>
<text x="92.7" y="91.1">TDA_R</text>
<text x="129.5" y="91.1">PGPIO27</text>
<text x="129.5" y="93.6">PGPIO28</text>
<text x="129.5" y="96.2">PGPIO29</text>
<text x="129.5" y="98.7">PRUN</text>
<text x="25.4" y="103.8">PGPIO6</text>
<text x="25.4" y="106.3">PGPIO7</text>
<text x="92.7" y="103.8">PGPIO3</text>
<text x="92.7" y="106.3">PGPIO4</text>
<text x="129.5" y="107.6">ZGPIO0</text>
<text x="25.4" y="108.9">PGPIO10</text>
<text x="25.4" y="114">PGPIO8</text>
<text x="25.4" y="111.4">PGPIO11</text>
<text x="92.7" y="108.9">PGPIO2</text>
<text x="92.7" y="111.4">PGPIO5</text>
<text x="129.5" y="110.1">ZGPIO1</text>
<text x="129.5" y="112.7">ZGPIO2</text>
<text x="25.4" y="119">PGPIO12</text>
<text x="25.4" y="116.5">PGPIO9</text>
<text x="129.5" y="115.2">ZGPIO3</text>
<text x="129.5" y="117.8">ZGPIO4</text>
<text x="92.7" y="121.6">PGPIO15</text>
<text x="92.7" y="124.1">PGPIO14</text>
<text x="129.5" y="122.8">ZGPIO6</text>
<text x="129.5" y="125.4">ZGPIO7</text>
<text x="129.5" y="120.3">ZGPIO5</text>
<text x="92.7" y="126.7">PGPIO16</text>
<text x="129.5" y="130.5">ZGPIO9</text>
<text x="129.5" y="127.9">ZGPIO8</text>
<text x="92.7" y="136.8">PGPIO15</text>
<text x="129.5" y="135.5">PGPIO1</text>
<text x="129.5" y="133">ZGPIO10</text>
<text x="92.7" y="139.4">PGPIO14</text>
<text x="92.7" y="141.9">PGPIO17</text>
<text x="129.5" y="143.2">PGPIO15</text>
<text x="129.5" y="138.1">PGPIO0</text>
<text x="129.5" y="140.6">ZGPIO13</text>
<text x="129.5" y="145.7">PGPIO14</text>
<text x="129.5" y="148.2">ZGPIO26</text>
<text x="129.5" y="153.3">ZGPIO28</text>
<text x="129.5" y="155.9">ZGPIO29</text>
<text x="129.5" y="150.8">ZGPIO27</text>
<text x="129.5" y="158.4">Z_VBUS</text>
</g>
<g font-size="1.8" fill="#a90000">
<text x="196.1" y="30.2">1</text>
<text x="196.1" y="32.8">2</text>
<text x="196.1" y="35.3">3</text>
<text x="205.7" y="30.2">12</text>
<text x="205.7" y="32.8">11</text>
<text x="205.7" y="35.3">10</text>
<text x="196.1" y="37.8">4</text>
<text x="196.1" y="40.4">5</text>
<text x="206.3" y="37.8">9</text>
<text x="206.3" y="40.4">8</text>
<text x="196.1" y="42.9">6</text>
<text x="206.3" y="42.9">7</text>
<text x="186.6" y="87.4">1</text>
<text x="186.6" y="89.9">2</text>
<text x="210.7" y="86.1">1</text>
<text x="210.7" y="88.6">2</text>
<text x="186.6" y="92.5">3</text>
<text x="210.7" y="91.2">3</text>
</g>
</svg>
